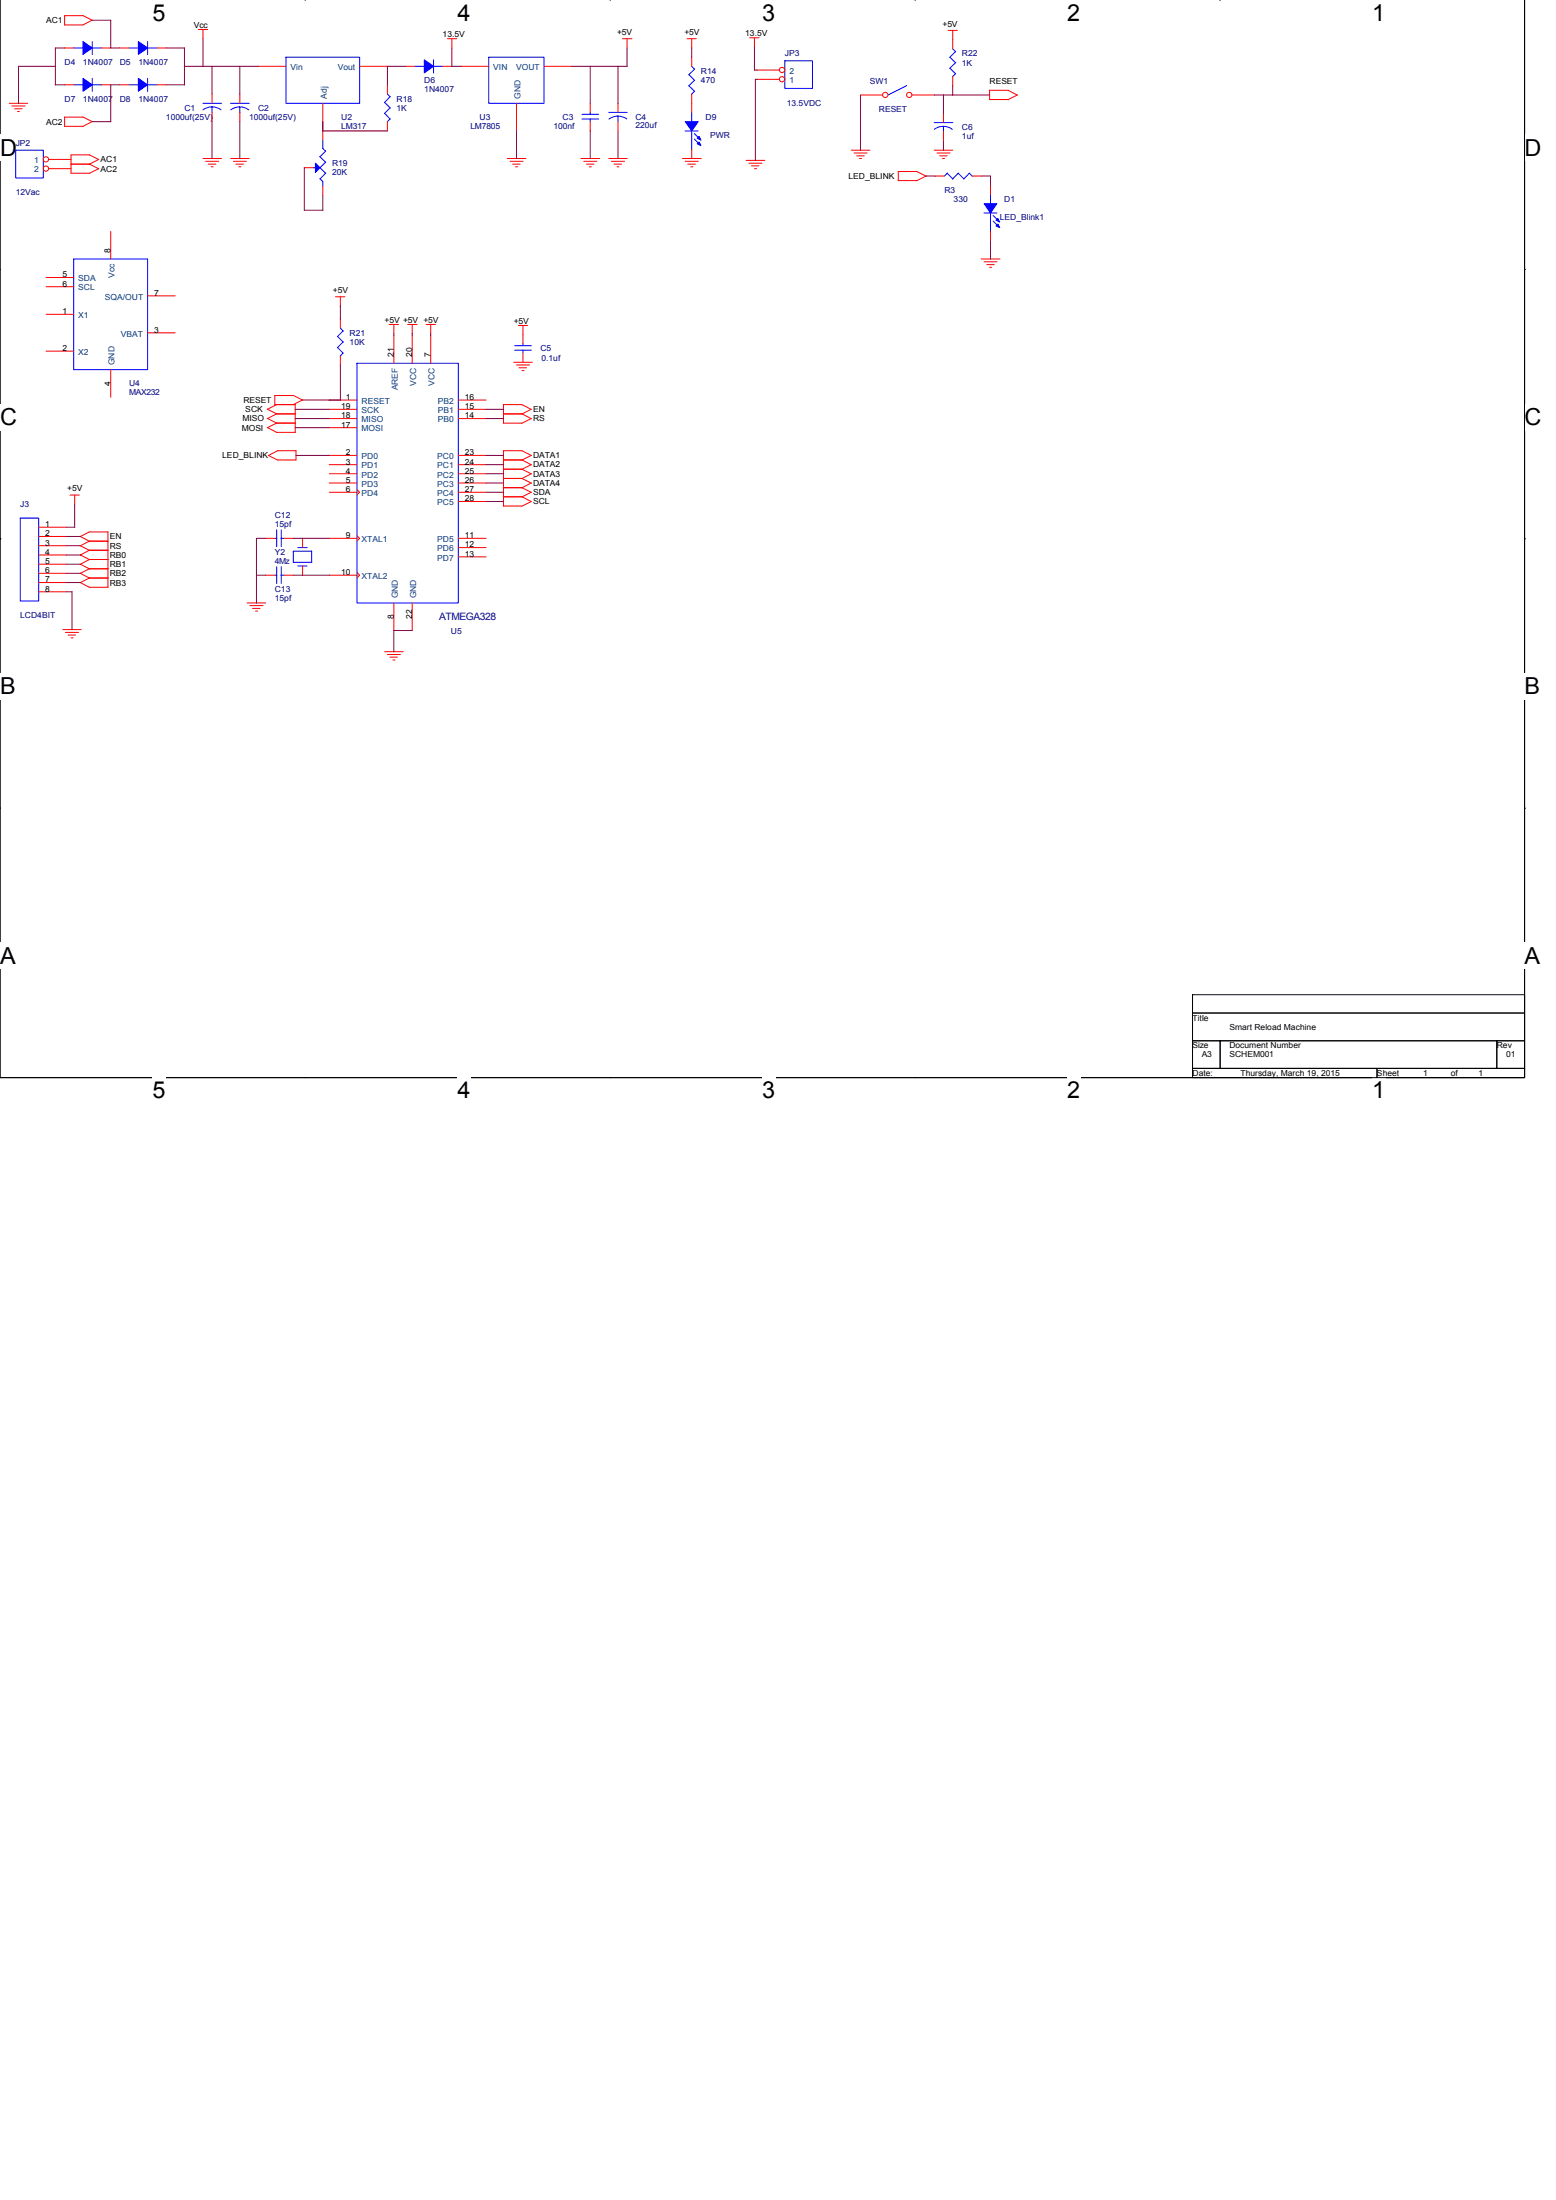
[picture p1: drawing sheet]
<svg xmlns="http://www.w3.org/2000/svg" width="210mm" height="297mm" viewBox="0 0 210 297" stroke-linecap="round" stroke-linejoin="round" font-family="sans-serif">
<path d="M0 0v145.5h205.7v-145.5" fill="none" stroke="#000" stroke-width=".13"/>
<g fill="#fff">
<path d="M20.6 0h1.7v3.5h-1.7z"/>
<path d="M20.6 145.5h1.7v3.5h-1.7z"/>
</g>
<path d="M41.1 0h.1M41.1 145.5h.1" fill="none" stroke="#000" stroke-width=".13"/>
<g fill="#fff">
<path d="M61.7 0h1.8v3.5h-1.8z"/>
<path d="M61.7 145.5h1.8v3.5h-1.8z"/>
</g>
<path d="M82.3 0h.1M82.3 145.5h.1" fill="none" stroke="#000" stroke-width=".13"/>
<g fill="#fff">
<path d="M102.9 0h1.7v3.5h-1.7z"/>
<path d="M102.9 145.5h1.7v3.5h-1.7z"/>
</g>
<path d="M123.4 0h.1M123.4 145.5h.1" fill="none" stroke="#000" stroke-width=".13"/>
<g fill="#fff">
<path d="M144 0h1.8v3.5h-1.8z"/>
<path d="M144 145.5h1.8v3.5h-1.8z"/>
</g>
<path d="M164.6 0h.1M164.6 145.5h.1" fill="none" stroke="#000" stroke-width=".13"/>
<g fill="#fff">
<path d="M185.2 0h1.7v3.5h-1.7z"/>
<path d="M185.2 145.5h1.7v3.5h-1.7z"/>
<path d="M0 18.2h2.3v3.5h-2.3z"/>
<path d="M205.7 18.2h2.3v3.5h-2.3z"/>
<path d="M0 54.5h2.3v3.6h-2.3z"/>
<path d="M205.7 54.5h2.3v3.6h-2.3z"/>
</g>
<path d="M0 36.4h.1M205.7 36.4h.1" fill="none" stroke="#000" stroke-width=".13"/>
<g fill="#fff">
<path d="M0 90.9h2.1v3.5h-2.1z"/>
<path d="M205.7 90.9h2.1v3.5h-2.1z"/>
</g>
<path d="M0 72.7h.1M205.7 72.7h.1" fill="none" stroke="#000" stroke-width=".13"/>
<g fill="#fff">
<path d="M0 127.3h2.1v3.5h-2.1z"/>
<path d="M205.7 127.3h2.2v3.5h-2.2z"/>
</g>
<path d="M0 109.1h.1M205.7 109.1h.1M160.9 134.3h44.8v2.5h-44.8zM160.9 136.8h44.8v3.7h-44.8zM160.9 144.3h24.9v1.2h-24.9zM160.9 140.5h3.8v3.8h-3.8zM164.7 140.5h37.3v3.8h-37.3zM185.8 144.3h19.9v1.2h-19.9zM202 140.5h3.7v3.8h-3.7z" fill="none" stroke="#000" stroke-width=".13"/>
<g fill="none" stroke="#f00" stroke-width=".13">
<path d="M1.2 13.9h2.5M1.6 14.3h1.8M2 14.7h1M2.4 15h.2M8.7 6.5h1.2M8.7 11.5h1.2M11.2 15.8l1.2 .6M11.2 2.1l1.2 .6M11.2 15.8h-2.5v1.3h2.5M11.2 2.1h-2.5v1.3h2.5M12.5 16.4l-1.3 .7M12.5 2.7l-1.3 .7"/>
<path d="M13.7 6.5h1.2M13.7 11.5h1.2M16.2 6.5h1.2M16.2 11.5h1.2M21.2 6.5h1.2M21.2 11.5h1.2M26.8 4h1.2M27.4 4v1.2M28.6 12.7v1.2M28.6 15.2v1.2M32.4 12.7v1.2M32.4 15.2v1.2"/>
<path d="M34.8 9h3.8M43.6 13.9v5M48.5 9h3.8M52.3 11.5v1.2M52.3 16.4v1.3M54.8 9h1.2M59.7 9h1.3M60.4 5.2h1.2M61 5.2v1.3M62.2 9h3.8M69.7 13.9v3.8M73.4 9h3.8"/>
<path d="M79.7 13.9v1.3M79.7 16.4v1.3M83.4 13.9v1.3M83.4 16.4v1.3M84 5.2h1.3M84.6 5.2v1.3M92.7 5.2h1.3M93.3 5.2v1.3M93.3 7.7v1.3M93.3 12.7v2.5M101.2 5.1h1.2M101.8 5.1v1.3"/>
<path d="M102.2 10.7h3M102.2 9.5h3M116.1 12.8h3M123.1 12.8h3M127.3 15.3v1.3M127.3 17.8v1.2M128 4.1h1.2M128.6 4.1v2.5M128.6 10.3v1.3M136 12.2l1.3 .6M136.1 12.2h-2.6v1.2h2.5M137.3 12.8l-1.3 .7"/>
<path d="M6.2 38.7h3.7M6.2 37.5h3.7M6.6 22.8h3M6.6 21.5h3M9.6 22.2h2.5l1.2 .6M9.6 20.9v2.5h2.5M9.6 20.9h2.5l1.2 .6M13.3 22.8l-1.3 .6M13.3 21.5l-1.3 .7M14.9 31.2v3.8M19.9 39.9h3.7M27.4 21.4h2.5"/>
<path d="M27.7 21.8h1.8M28.1 22.2h1M28.5 22.5h.3M31.1 21.4h2.5M31.5 21.8h1.8M31.8 22.2h1.1M32.2 22.5h.3M41.1 22.6h1.2M43.6 25.1v1.3M68.5 21.4h2.5M68.8 21.8h1.8M69.2 22.2h1"/>
<path d="M69.6 22.5h.2M78.4 21.4h2.5M78.8 21.8h1.7M79.1 22.2h1.1M79.5 22.5h.3M82.1 21.4h2.5M82.5 21.8h1.8M82.9 22.2h1M83.3 22.5h.2M92.1 21.4h2.5M92.5 21.8h1.7M92.8 22.2h1.1"/>
<path d="M93.2 22.5h.3M93.3 20.2v1.2M100.7 21.7h2.5M101.1 22h1.7M101.4 22.4h1M101.8 22.8h.3M114.9 20.3h2.5M115.3 20.7h1.7M115.6 21h1M116 21.4h.3M123.7 23.2l1.3 .6M123.7 23.2l-2.5-.1v1.3"/>
<path d="M125 23.8l-1.3 .6h-2.5M126.1 20.3h2.5M126.2 23.8h1.2M126.4 20.7h1.8M126.8 21h1M127.2 21.4h.3M131.2 23.8h1.2M132.4 35h2.5M132.8 35.3h1.8M133.2 35.7h1M133.5 36.1h.3M133.7 25v1.3"/>
<path d="M133.7 31.2v1.3M6.2 42.4h3.7M6.2 47.4h3.7M14.9 49.9v3.7M19.9 44.9h3.7M36.1 57.7l1.2 .7M36.1 56.5l1.3 .6-1.3 .6M36.1 55.2l1.3 .7-1.3 .6M37.1 54.6h2.8l-.1 3.8M37.3 58.4h2.5M37.3 57.1h2.6M37.3 55.9h2.6"/>
<path d="M37.4 54.6l-1.3 .7M39.6 53.4l1.2 .6M39.6 53.4h-2.5v1.3M40.9 54l-1.3 .6M44.4 56.5h3.8M44.4 55.3h3.8M44.4 54h3.8M44.4 57.7h3.8M45.3 40.1h1.2M45.9 40.1v1.2M45.9 43.1v1.2M45.9 48v1.3"/>
<path d="M52.5 43.8h1.3M53.1 43.8v1.3M53.1 45.3v3.7M55 43.8h1.3M55.6 43.8v1.3M55.6 45.3v3.7M57.5 43.8h1.3M58.1 43.8v1.3M58.1 45.3v3.7M61.8 56.5h3.8M61.8 55.3h3.8M61.8 54h3.8"/>
<path d="M67.9 57.1h2.5M67.9 55.9h2.6M69.3 48.9h2.5M69.7 49.3h1.8M70 43.9h1.2M70 49.7h1.1M70.4 50h.3M70.4 54.6l1.3 .7M70.4 55.9l1.3 .6M70.5 54.6h-2.6v2.5M70.6 43.9v2.5M70.6 47.7v1.2"/>
<path d="M71.7 55.3l-1.3 .6M71.7 56.5l-1.3 .7M5.2 71.2h3.8M5.2 72.4h3.8M5.2 73.7h3.8M5.2 74.9h3.8M5.2 76.2h3.8M5.2 77.4h3.8M5.2 78.7h3.8M5.2 79.9h3.8M9.4 66.8h1.3M10.1 66.8v1.3"/>
<path d="M10.8 76.2l1.3 .6M10.8 78.7l1.3 .6M10.8 72.4l1.3 .7-1.3 .6M10.8 73.7l1.3 .6M10.8 77.4l1.3 .7M10.8 74.9l1.3 .7M12 76.8h2.6M12 75.5h2.6M12 73.1h2.6M12 71.8h2.6M12.1 75.5l-1.3 .7M12.1 78l-1.3 .7"/>
<path d="M12.1 71.8l-1.3 .7M12.1 76.8l-1.3 .6M12.1 74.3l-1.3 .7M14.6 71.8v7.5h-2.5M14.6 78h-2.6M14.6 74.3h-2.6M35.8 72.7h1.3M35.8 77.7h1.3M37.5 62.1h2.5M38.3 72.7h1.3M38.3 77.7h1.3M39.9 60.9h-2.4l-1.3 .6 1.3 .6"/>
<path d="M39.9 60.8v1.3M40.8 72.7v1.2M40.8 76.4v1.3M44.4 72.7h3.8M44.4 66.5h3.8M44.4 77.7h3.8M44.4 61.5h3.8M44.4 62.7h3.8M44.4 64h3.8M44.4 65.2h3.8M48.2 66.1l.3 .4-.3 .3M48.2 72.3l.3 .4-.3 .3"/>
<path d="M48.2 77.3l.3 .4-.3 .3M61.8 72.7h3.8M61.8 61.5h3.8M61.8 62.7h3.8M61.8 64h3.8M61.8 65.2h3.8M61.8 66.5h3.8M61.8 73.9h3.8M61.8 75.2h3.8M61.8 67.7h3.8M67.9 62.1h2.6M67.9 68.3h2.5"/>
<path d="M67.9 67.1h2.6M67.9 65.8h2.6M67.9 63.4h2.6M67.9 64.6h2.6M67.9 60.9h2.6M67.9 60.8v7.5M70.4 67.1l1.3 .6M70.4 60.9l1.3 .6M70.4 65.8l1.3 .7M70.4 62.1l1.3 .7M70.4 63.4l1.3 .6M70.4 64.6l1.3 .6"/>
<path d="M71.7 67.7l-1.3 .6M71.7 61.5l-1.3 .6M71.7 66.5l-1.3 .6M71.7 62.7l-1.3 .7M71.7 64l-1.3 .6M71.7 65.2l-1.3 .7M8.5 85h2.5M8.8 85.4h1.8M9.2 85.7h1M9.6 86.1h.3M33.4 81.4h2.5M33.7 81.8h1.8"/>
<path d="M34.1 82.1h1M34.5 82.5h.3M51.9 88h2.5M52.3 88.4h1.7M52.6 88.7h1M53 89.1h.3M53.1 81.4v3.7M55.6 81.4v3.7"/>
<circle cx="105.5" cy="9.4" r=".36"/>
<circle cx="105.5" cy="10.7" r=".36"/>
<circle cx="119.5" cy="12.8" r=".36"/>
<circle cx="122.7" cy="12.8" r=".36"/>
<circle cx="6.2" cy="21.5" r=".36"/>
<circle cx="6.2" cy="22.8" r=".36"/>
</g>
<g fill="none" stroke="#00f" stroke-width=".13">
<path d="M9.9 6.5h1.3M9.9 11.5h1.3M12.4 6.5h1.3M12.4 11.5h1.3M12.4 5.6v1.8M12.4 10.6v1.7M17.4 6.5h1.3M17.4 11.5h1.3M19.9 5.6v1.8M19.9 10.6v1.7M19.9 6.5h1.3M19.9 11.5h1.3"/>
<path d="M27.4 13.9h2.5M27.4 14.8a1.97 1.97 0 0 1 1.2-.4 1.97 1.97 0 0 1 1.2 .4M28.6 14.4v.8M31.1 13.9h2.5M31.1 14.8a2.02 2.02 0 0 1 1.2-.4h.1a1.97 1.97 0 0 1 1.2 .4M32.4 14.4v.8M38.6 7.7h9.9v6.2h-9.9zM43.6 18.9v1.1l.3 .4M52.3 12.7l.4 .4M52.6 13.1l-.7 .7 .8 .8M52.6 14.6l-.7 .7 .8 .8M52.6 16.1l-.3 .3"/>
<path d="M56 9h1.3M58.5 8.1v1.8M58.5 9h1.3M66 7.7h7.4v6.2h-7.4zM78.5 16.1h2.3M78.5 15.4h2.3M79.7 15.2v.3M79.7 16v.4M82.1 15.2h2.5M83.4 15.7v.7M84.6 16.1l-.6-.3-.6-.1a2.02 2.02 0 0 0-1.2 .4M92.5 17.7h1.7"/>
<path d="M93 10.1l.7 .8M93 11.6l.7 .7M93.3 15.2v1.2M93.3 17.7v2.5M93.3 9l.4 .4M93.7 18l.8 .8M93.7 18.8l.8 .7M93.7 9.3l-.8 .8M93.7 10.8l-.8 .8M93.7 12.3l-.4 .4M105.9 8.2h3.7v3.7h-3.7zM122.4 11.6l-2.6 1.2"/>
<path d="M126.1 16.6h2.5M126.1 17.5a1.93 1.93 0 0 1 1.2-.4 1.87 1.87 0 0 1 1.2 .4M127.3 17.1v.7M128.2 7.7l.8 .8M128.2 9.2l.8 .8M128.6 6.6l.4 .4M128.9 7l-.7 .7M128.9 8.5l-.7 .7M128.9 9.9l-.4 .5M2.1 20.3h3.7v3.7h-3.7zM9.9 35h10v14.9h-10zM42.3 22.6h.3"/>
<path d="M43.2 24.1l.4 .4M43.2 22.6l.7 .8M43.2 21.1l.7 .8M43.6 24.5v.6M44 23.4l-.8 .8M44 21.9l-.8 .7M44 20.4l-.8 .8M127.4 23.8l.4-.4 .8 .8 .7-.8 .8 .8M130.8 23.4l.4 .4M130.8 23.4l-.7 .8M132.8 28.7h1.7M133.7 26.3v1.2"/>
<path d="M133.7 28.7v2.6M134 29.1l.8 .8M134 29.8l.8 .8M45.6 45.4l.7 .8M45.6 46.9l.7 .8M45.9 44.3l.4 .4M46.3 44.7l-.8 .7M46.3 46.2l-.8 .7M46.3 47.7l-.4 .4M48.2 49h13.6v32.4h-13.6zM69.4 47.3h2.3M69.4 46.7h2.3"/>
<path d="M70.6 46.4v.3M70.6 47.3v.4M2.7 70h2.5v11.2h-2.5zM37.1 72.7h.3M37.1 77.7h.3M37.3 71.5v2.3M37.3 76.5v2.3M37.9 72.7h.4M37.9 77.7h.4M38 71.5v2.3M38 76.5v2.3M40.2 73.9h1.2"/>
<path d="M40.2 76.4h1.2M42.1 74.4h-2.5v1.5M42.1 74.4v1.5h-2.5"/>
</g>
<g fill="#00f" stroke="#00f" stroke-width=".13">
<path d="M18.7 5.6l1.2 .9-1.2 .8z" fill-rule="evenodd"/>
<path d="M18.7 10.6l1.2 .9-1.2 .8z" fill-rule="evenodd"/>
<path d="M42.6 22l.6 .6-.6 .7z" fill-rule="evenodd"/>
<path d="M11.2 10.6l1.2 .9-1.2 .8z" fill-rule="evenodd"/>
<path d="M132.8 27.5h1.7l-.8 1.2z" fill-rule="evenodd"/>
<path d="M134.7 30.2l.2 .5-.5-.2z" fill-rule="evenodd"/>
<path d="M134.4 29.7l.3-.2 .2 .5z" fill-rule="evenodd"/>
<path d="M11.2 5.6l1.2 .9-1.2 .8z" fill-rule="evenodd"/>
<path d="M92.5 16.4h1.7l-.9 1.3z" fill-rule="evenodd"/>
<path d="M94.1 19.4l.2-.2 .3 .5z" fill-rule="evenodd"/>
<path d="M94.3 18.4l.3 .5-.5-.2z" fill-rule="evenodd"/>
<path d="M57.3 8.1l1.2 .9-1.2 .8z" fill-rule="evenodd"/>
</g>
<g fill="none" stroke="#800040" stroke-width=".13">
<path d="M7.5 11.5h1.2M7.5 9h-5v5M8.7 6.5h-1.2v5M12.4 16.4h2.6M12.4 2.7h2.6M14.9 2.7v3.8M14.9 6.5h1.3M16.2 11.5h-1.3v4.9M22.4 11.5h2.5M22.4 6.5h2.5v5M24.9 9h10M27.4 5.2v3.8"/>
<path d="M28.6 9v3.7M28.6 16.4v5M32.4 9v3.7M32.4 16.4v5M43.6 17.7h8.7M43.6 16.4v1.3M54.8 9h-2.5v2.5M61 6.5v2.5M61 9h1.3M69.7 17.7v3.7M77.2 9h7.4M79.7 17.7v3.7"/>
<path d="M79.7 9v5M83.4 9v5M83.4 17.7v3.7M84.6 6.5v2.5M93.3 6.5v1.2M101.8 9.5h.4M101.8 6.3v3.2M102.2 10.7h-.3v11M116.1 12.8v7.5M126.1 12.8h7.5M127.3 12.8v2.5M127.3 19.1v1.2"/>
<path d="M128.6 11.6v1.2M41.1 22.6v5.8M41.1 28.4h2.5M43.6 26.4v2M125 23.8h1.2M132.4 23.8h1.3M133.7 23.8v1.2M133.7 32.5v2.5M39.8 56.5h4.6M39.8 57.7h4.7M39.8 55.3h4.7M45.9 49.3v4.7"/>
<path d="M45.9 41.3v1.8M46 54h-5.2M53.1 45.1v.2M55.6 45.1v.2M58.1 45.1v.2M65.6 55.3h2.4M65.6 56.5h2.4M9 71.2h1.1M9 78.7h1.9M9 73.7h1.9M9 74.9h1.9M9 72.4h1.9"/>
<path d="M9 76.2h1.9M9 79.9h.7M9 77.4h1.9M9.7 79.9v5.1M10.1 68.1v3.1M34.6 77.7h1.3M35.9 72.7h-1.3v8.7M39.6 77.7h4.9M39.6 72.7h4.9M39.9 61.5h4.6M65.6 62.7h2.4M65.6 65.2h2.4"/>
<path d="M65.6 66.5h2.4M65.6 64h2.4M65.6 67.7h2.4M65.6 61.5h2.4M55.6 85.1h-2.5v2.9"/>
</g>
<g font-size="3.2">
<text x="20.6" y="2.8">5</text>
<text x="61.7" y="2.8">4</text>
<text x="102.9" y="2.8">3</text>
<text x="144" y="2.8">2</text>
<text x="185.2" y="2.8">1</text>
<text x="0" y="21">D</text>
<text x="205.7" y="21">D</text>
<text x="0" y="57.4">C</text>
<text x="205.7" y="57.4">C</text>
<text x="0" y="93.7">B</text>
<text x="205.7" y="93.7">B</text>
<text x="0" y="130.1">A</text>
<text x="205.7" y="130.1">A</text>
<text x="20.6" y="148.3">5</text>
<text x="61.7" y="148.3">4</text>
<text x="102.9" y="148.3">3</text>
<text x="144" y="148.3">2</text>
<text x="185.2" y="148.3">1</text>
</g>
<text font-size="1.4" fill="#000080" x="59.2" y="83.7">ATMEGA328</text>
<g font-size="1.1">
<text x="6.2" y="3.1">AC1</text>
<text x="26.1" y="3.7">Vcc</text>
<text x="59.7" y="5">13.5V</text>
<text x="83.3" y="4.7">+5V</text>
<text x="92.4" y="4.7">+5V</text>
<text x="100.6" y="4.9">13.5V</text>
<text x="127.2" y="3.6">+5V</text>
<text x="133.5" y="11.3">RESET</text>
<text x="6.2" y="16.8">AC2</text>
<text x="13.6" y="23.2">AC2</text>
<text x="13.6" y="21.9">AC1</text>
<text x="114.5" y="24.2">LED_BLINK</text>
<text x="14.9" y="34.1" transform="rotate(-90 14.9 34.1)">8</text>
<text x="8.4" y="38.7">6</text>
<text x="8.4" y="37.4">5</text>
<text x="20.8" y="39.9">7</text>
<text x="44.9" y="39.6">+5V</text>
<text x="8.4" y="42.4">1</text>
<text x="8.4" y="47.4">2</text>
<text x="20.8" y="44.9">3</text>
<text x="51.9" y="43.6">+5V +5V +5V</text>
<text x="69.3" y="43.7">+5V</text>
<text x="14.9" y="52.1" transform="rotate(-90 14.9 52.1)">4</text>
<text x="46.7" y="54">1</text>
<text x="53.1" y="48.2" transform="rotate(-90 53.1 48.2)">21</text>
<text x="55.6" y="48.2" transform="rotate(-90 55.6 48.2)">20</text>
<text x="58.1" y="48.2" transform="rotate(-90 58.1 48.2)">7</text>
<text x="62.7" y="54">16</text>
<text x="32.6" y="58.1">MOSI</text>
<text x="32.7" y="56.9">MISO</text>
<text x="32.9" y="54.4">RESET</text>
<text x="33.1" y="55.6">SCK</text>
<text x="46" y="56.5">18</text>
<text x="46" y="55.2">19</text>
<text x="46" y="57.7">17</text>
<text x="62.7" y="56.5">14</text>
<text x="62.7" y="55.2">15</text>
<text x="71.9" y="55.6">EN</text>
<text x="71.9" y="56.9">RS</text>
<text x="30" y="61.9">LED_BLINK</text>
<text x="46.7" y="61.5">2</text>
<text x="46.7" y="62.7">3</text>
<text x="46.7" y="63.9">4</text>
<text x="46.7" y="65.2">5</text>
<text x="62.7" y="61.5">23</text>
<text x="62.7" y="62.7">24</text>
<text x="62.7" y="63.9">25</text>
<text x="62.7" y="65.2">26</text>
<text x="71.9" y="61.9">DATA1</text>
<text x="71.9" y="63.1">DATA2</text>
<text x="71.9" y="64.4">DATA3</text>
<text x="71.9" y="65.6">DATA4</text>
<text x="6.1" y="71.2">1</text>
<text x="9.1" y="66.4">+5V</text>
<text x="46.7" y="66.4">6</text>
<text x="62.7" y="66.4">27</text>
<text x="62.7" y="67.7">28</text>
<text x="71.9" y="68.1">SCL</text>
<text x="71.9" y="66.9">SDA</text>
<text x="6.1" y="72.4">2</text>
<text x="6.1" y="73.7">3</text>
<text x="6.1" y="74.9">4</text>
<text x="6.1" y="76.2">5</text>
<text x="6.1" y="77.4">6</text>
<text x="14.8" y="76.6">RB1</text>
<text x="14.8" y="72.8">EN</text>
<text x="14.8" y="74.1">RS</text>
<text x="14.8" y="77.8">RB2</text>
<text x="14.8" y="75.3">RB0</text>
<text x="46" y="77.6">10</text>
<text x="46.7" y="72.7">9</text>
<text x="62.7" y="72.7">11</text>
<text x="62.7" y="73.9">12</text>
<text x="62.7" y="75.2">13</text>
<text x="6.1" y="78.6">7</text>
<text x="6.1" y="79.9">8</text>
<text x="14.8" y="79.1">RB3</text>
<text x="53.1" y="83.6" transform="rotate(-90 53.1 83.6)">8</text>
<text x="55.6" y="83.6" transform="rotate(-90 55.6 83.6)">22</text>
<text x="160.9" y="137.8">Title</text>
<text x="160.9" y="141.5">Size</text>
<text x="162.2" y="142.8">A3</text>
<text x="165.9" y="141.5">Document Number</text>
<text x="165.9" y="142.8">SCHEM001</text>
<text x="165.9" y="139">Smart Reload Machine</text>
<text x="202" y="141.5">Rev</text>
<text x="203.2" y="142.8">01</text>
<text x="160.9" y="145.3">Date:</text>
<text x="167.4" y="145.3">Thursday, March 19, 2015</text>
<text x="185.8" y="145.3">Sheet</text>
<text x="192" y="145.3">1</text>
<text x="195.8" y="145.3">of</text>
<text x="199.5" y="145.3">1</text>
</g>
<g font-size="1.1" fill="#000080">
<text x="8.7" y="8.7">D4</text>
<text x="11.2" y="8.7">1N4007</text>
<text x="16.2" y="8.7">D5</text>
<text x="18.7" y="8.7">1N4007</text>
<text x="57.3" y="11.2">D6</text>
<text x="94.6" y="10">R14</text>
<text x="94.6" y="11.2">470</text>
<text x="105.9" y="7.6">JP3</text>
<text x="117.4" y="11.3">SW1</text>
<text x="129.8" y="7.6">R22</text>
<text x="129.8" y="8.8">1K</text>
<text x="8.7" y="13.7">D7</text>
<text x="11.2" y="13.7">1N4007</text>
<text x="16.2" y="13.7">D8</text>
<text x="18.7" y="13.7">1N4007</text>
<text x="22.4" y="16.2">1000uf(25V)</text>
<text x="24.9" y="15">C1</text>
<text x="33.6" y="16.2">1000uf(25V)</text>
<text x="34.8" y="15">C2</text>
<text x="46.1" y="16.2">U2</text>
<text x="46.1" y="17.4">LM317</text>
<text x="53.5" y="13.7">R18</text>
<text x="53.5" y="15">1K</text>
<text x="57.3" y="12.5">1N4007</text>
<text x="63.5" y="17.4">LM7805</text>
<text x="64.7" y="16.2">U3</text>
<text x="74.7" y="17.4">100nf</text>
<text x="75.9" y="16.2">C3</text>
<text x="85.7" y="16.2">C4</text>
<text x="85.7" y="17.3">220uf</text>
<text x="95.2" y="16.2">D9</text>
<text x="106.2" y="14.3">13.5VDC</text>
<text x="118.6" y="15.1">RESET</text>
<text x="129.8" y="17.6">C6</text>
<text x="2.1" y="19.7">JP2</text>
<text x="44.8" y="22.4">R19</text>
<text x="44.8" y="23.7">20K</text>
<text x="95.8" y="18.7">PWR</text>
<text x="129.8" y="18.8">1uf</text>
<text x="2.1" y="26.3">12Vac</text>
<text x="127.4" y="26">R3</text>
<text x="128.7" y="27.3">330</text>
<text x="134.9" y="29.8">LED_Blink1</text>
<text x="135.5" y="27.3">D1</text>
<text x="47.2" y="45.3">R21</text>
<text x="47.2" y="46.6">10K</text>
<text x="72.9" y="47.4">C5</text>
<text x="17.4" y="52.2">U4</text>
<text x="17.4" y="53.3">MAX232</text>
<text x="73.1" y="48.7">0.1uf</text>
<text x="2.7" y="68.5">J3</text>
<text x="37.1" y="70">C12</text>
<text x="37.1" y="71.2">15pf</text>
<text x="37.1" y="75">Y2</text>
<text x="37.1" y="76.2">4Mz</text>
<text x="2.7" y="83.4">LCD4BIT</text>
<text x="37.1" y="79.9">C13</text>
<text x="37.1" y="81.2">15pf</text>
<text x="60.9" y="85.5">U5</text>
</g>
<g font-size="1.1" fill="#004080">
<text x="39.2" y="9.5">Vin</text>
<text x="45.6" y="9.5">Vout</text>
<text x="66.6" y="9.5">VIN</text>
<text x="69.6" y="9.5">VOUT</text>
<text x="106.5" y="11.2">1</text>
<text x="106.5" y="10">2</text>
<text x="44.1" y="13.3" transform="rotate(-90 44.1 13.3)">Adj</text>
<text x="70.2" y="13.3" transform="rotate(-90 70.2 13.3)">GND</text>
<text x="4.6" y="22">1</text>
<text x="4.6" y="23.3">2</text>
<text x="10.6" y="39.2">SCL</text>
<text x="10.6" y="38">SDA</text>
<text x="14.2" y="40.4">SQA/OUT</text>
<text x="15.5" y="37.5" transform="rotate(-90 15.5 37.5)">Vcc</text>
<text x="10.6" y="42.9">X1</text>
<text x="10.6" y="47.9">X2</text>
<text x="16.3" y="45.4">VBAT</text>
<text x="15.5" y="49.3" transform="rotate(-90 15.5 49.3)">GND</text>
<text x="53.7" y="52.7" transform="rotate(-90 53.7 52.7)">AREF</text>
<text x="56.2" y="52.1" transform="rotate(-90 56.2 52.1)">VCC</text>
<text x="58.7" y="52.1" transform="rotate(-90 58.7 52.1)">VCC</text>
<text x="48.8" y="58.3">MOSI</text>
<text x="48.8" y="54.5">RESET</text>
<text x="48.8" y="57">MISO</text>
<text x="48.8" y="55.8">SCK</text>
<text x="59.1" y="57">PB0</text>
<text x="59.1" y="55.8">PB1</text>
<text x="59.1" y="54.5">PB2</text>
<text x="48.8" y="62">PD0</text>
<text x="48.8" y="63.2">PD1</text>
<text x="48.8" y="64.5">PD2</text>
<text x="48.8" y="65.7">PD3</text>
<text x="59" y="62">PC0</text>
<text x="59" y="63.2">PC1</text>
<text x="59" y="64.5">PC2</text>
<text x="59" y="65.7">PC3</text>
<text x="48.8" y="67">PD4</text>
<text x="59" y="67">PC4</text>
<text x="59" y="68.2">PC5</text>
<text x="48.8" y="73.2">XTAL1</text>
<text x="59" y="73.2">PD5</text>
<text x="59" y="74.4">PD6</text>
<text x="59" y="75.7">PD7</text>
<text x="48.8" y="78.2">XTAL2</text>
<text x="53.7" y="80.8" transform="rotate(-90 53.7 80.8)">GND</text>
<text x="56.2" y="80.8" transform="rotate(-90 56.2 80.8)">GND</text>
</g>
</svg>
